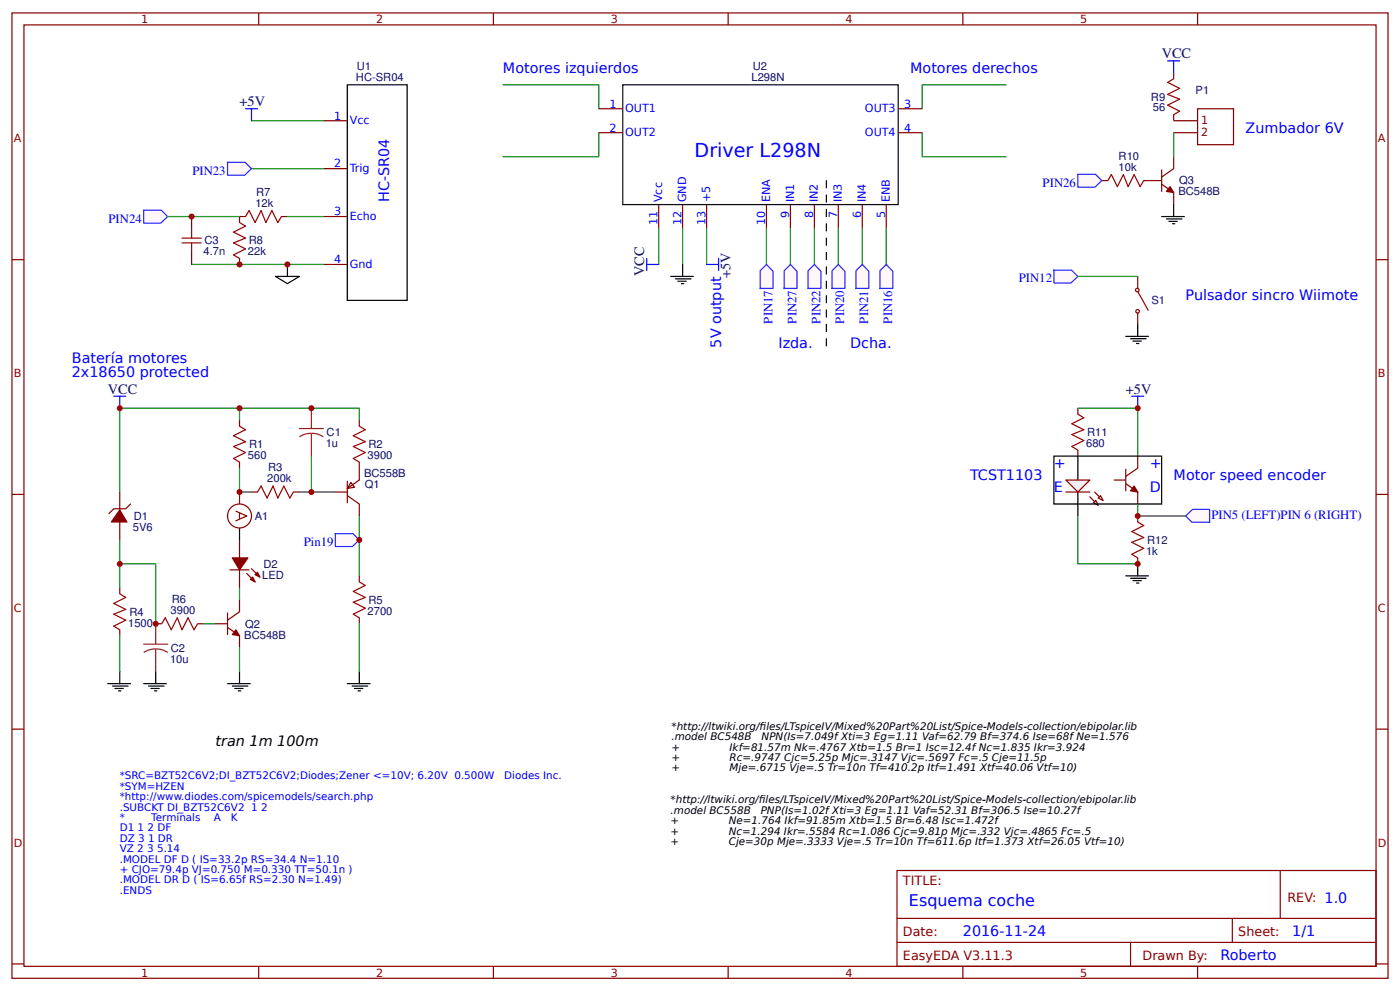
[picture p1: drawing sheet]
<svg xmlns="http://www.w3.org/2000/svg" width="309mm" height="219mm" viewBox="0 0 309 219" stroke-linecap="round" stroke-linejoin="round" font-family="sans-serif">
<g fill="none" stroke="#800" stroke-width=".26">
<path d="M2.6 2.9h304.1v213.2h-304.1zM5.3 5.5h298.7v208h-298.7zM57.1 2.9v2.6M109 2.9v2.6M160.9 2.9v2.6M212.7 2.9v2.6M264.6 2.9v2.6M2.6 57.4h2.7M304 57.4h2.7M52.9 92.8v1.3M79.4 92.8v1.3M2.6 109.2h2.7"/>
<path d="M26.5 108.7v4M26.5 115.3v4M28.8 111.3l-1 1.1h-2.7l-1 1.1M52.1 112.9l2.4 1.1-2.4 1M52.9 102.1v1.3M52.9 113.5v1M52.9 119.3v3.9M55.6 108.7h1.3M64.8 108.7h1.3M79.4 102.1v1.3M304 109.2h2.7M26.5 129.9v1.3"/>
<path d="M26.5 139.1v1.3M34.4 137.8h1.3M43.7 137.8h1.3M47.6 137.8h2.7M50.3 138.6l2.6 1.8v2.7M50.3 135.4v4.8M50.8 125.9h4.2M52.9 125.9v4M52.9 132.5v2.6l-2.6 1.9M54.5 126.7l1.9 1.8M55.6 125.6l1.8 1.9M79.4 127.2v1.3"/>
<path d="M79.4 136.5v1.3M2.6 161.1h2.7M304 161.1h2.7M198.2 192.3h105.8v21.2h-105.8zM282.8 192.3v10.6M2.6 212.9h2.7M57.1 213.5v2.6M109 213.5v2.6M160.9 213.5v2.6M198.2 202.9h105.8M198.2 208.2h105.8M212.7 213.5v2.6"/>
<path d="M249.8 208.2v5.3M264.6 213.5v2.6M272.3 202.9v5.3M304 212.9h2.7"/>
<circle cx="52.9" cy="114" r="2.65"/>
</g>
<path d="M25.1 87.5h2.7M26.5 87.5v2.7" fill="none" stroke="#00f" stroke-width=".26"/>
<g fill="none" stroke="#000" stroke-width=".26">
<path d="M52.9 116.6v2.7M23.8 151h5M24.9 151.6h3.4M25.4 152.1h1.9M26.2 152.6h.5M26.5 148.4v2.6M31.7 151h5.1M32.8 151.6h3.4M33.3 152.1h1.9M34.1 152.6h.6M34.4 148.4v2.6M50.3 151h5"/>
<path d="M51.3 151.6h3.5M51.9 152.1h1.8M52.7 152.6h.5M52.9 148.4v2.6M76.7 151h5.1M77.8 151.6h3.4M78.3 152.1h1.9M79.1 152.6h.5M79.4 148.4v2.6"/>
</g>
<path d="M52.9 94.1l1.3 .8-2.6 1.4 2.6 1.3-2.6 1 2.6 1.4-2.6 1.3 1.3 .8M79.4 94.1l1.3 .8-2.6 1.4 2.6 1.3-2.6 1 2.6 1.4-2.6 1.3 1.3 .8M56.9 108.7l.8-1.3 1.3 2.6 1.3-2.6 1.1 2.6 1.3-2.6 1.3 2.6 .8-1.3M26.5 131.2l1.3 .8-2.7 1.3 2.7 1.3-2.7 1.1 2.7 1.3-2.7 1.3 1.4 .8M35.7 137.8l.8-1.3 1.3 2.6 1.4-2.6 1 2.6 1.3-2.6 1.4 2.6 .8-1.3M79.4 128.5l1.3 .8-2.6 1.4 2.6 1.3-2.6 1 2.6 1.4-2.6 1.3 1.3 .8" fill="none" stroke="#a00000" stroke-width=".26"/>
<g fill="#800" stroke="#800" stroke-width=".26">
<path d="M55.3 128l.5-.5 .6 1z"/>
<path d="M56.4 126.9l.5-.5 .5 1.1z"/>
<path d="M51.3 123.2h3.5l-1.9 2.7z"/>
<path d="M26.5 112.7l1.5 2.6h-3.4z"/>
<path d="M52.1 139.1l.8 1.3-1.6-.2z"/>
</g>
<path d="M79.4 92.8v-2.6h-52.9v18.5M68.8 100.8v7.9M45 137.8h2.6M52.9 129.9v2.6M79.4 137.8v10.6M26.5 140.4v8M52.9 143.1v5.3" fill="none" stroke="#080" stroke-width=".26"/>
<path d="M34.4 137.8v4.5M31.7 142.3h5.3M34.4 143.4l1.4 .1 1.2 .6M34.4 143.4l-1.4 .1-1.3 .6M34.4 143.4v5" fill="none" stroke="#8d2323" stroke-width=".26"/>
<path d="M52.9 108.7v2.6" fill="none" stroke="#f00" stroke-width=".26"/>
<path d="M74 117.9h4l1.4 1.4-1.5 1.4h-3.8z" fill="#fff7f8" stroke="#430aff" stroke-width=".26"/>
<path d="M66.1 94.7h5.3M68.8 95.7l1.4 .2 1.2 .6M68.8 95.7l-1.4 .2-1.3 .6M68.8 90.2v4.5M68.8 95.7v5.1" fill="none" stroke="#8d2323" stroke-width=".26"/>
<path d="M76.7 18.7h13.3v47.7h-13.3zM63.5 58.4v2.7M60.9 61.1h5.2l-2.6 1.6z" fill="none" stroke="#000" stroke-width=".26"/>
<path d="M71.4 26.7h5.3M71.4 37.3h5.3M71.4 47.8h5.3M71.4 58.4h5.3" fill="none" stroke="#800" stroke-width=".26"/>
<path d="M55.6 26.7h15.8M55.6 37.3h15.8M42.3 58.4h29.1" fill="none" stroke="#080" stroke-width=".26"/>
<path d="M54.2 24h2.7M55.6 24v2.7" fill="none" stroke="#00f" stroke-width=".26"/>
<path d="M50.2 35.9h4l1.4 1.4-1.6 1.4h-3.7z" fill="#fff7f8" stroke="#430aff" stroke-width=".26"/>
<path d="M52.9 49.2l1.3 .8-2.6 1.3 2.6 1.3-2.6 1.1 2.6 1.3-2.6 1.3 1.3 .8M54.2 47.8l.8-1.3 1.4 2.7 1.3-2.7 1 2.7 1.4-2.7 1.3 2.7 .8-1.4" fill="none" stroke="#a00000" stroke-width=".26"/>
<path d="M52.9 57.1v1.3M54.2 47.8h-1.3v1.4M62.2 47.8h1.3" fill="none" stroke="#800" stroke-width=".26"/>
<path d="M31.7 46.4h4l1.3 1.4-1.5 1.5h-3.8z" fill="#fff7f8" stroke="#430aff" stroke-width=".26"/>
<path d="M40.2 53.7h4.2M40.2 52.6h4.2M42.3 50.5v2.1M42.3 53.7v2.1" fill="none" stroke="#a00000" stroke-width=".26"/>
<g fill="none" stroke="#800" stroke-width=".26">
<path d="M132.3 24h5.3M132.3 29.3h5.3M198.4 24h5.3M198.4 29.3h5.3M42.3 47.8v2.7M42.3 55.8v2.6M145.5 45.2v5.3M150.8 45.2v5.3M156.1 45.2v5.3M169.3 45.2v5.3M174.6 45.2v5.3M179.9 45.2v5.3"/>
<path d="M185.2 45.2v5.3M190.5 45.2v5.3M195.8 45.2v5.3"/>
</g>
<path d="M137.6 18.7h60.8v26.5h-60.8zM150.8 58.4v2.7M148.2 61.1h5M149.2 61.6h3.5M149.8 62.1h1.8M150.5 62.7h.6" fill="none" stroke="#000" stroke-width=".26"/>
<path d="M111.1 18.7h21.2v5.3M222.2 18.7h-18.5v5.3M132.3 29.3v5.3h-21.2M203.7 29.3v5.3h18.5M145.5 50.5v7.9M150.8 50.5v7.9M156.1 50.5v7.9M169.3 50.5v7.9" fill="none" stroke="#080" stroke-width=".26"/>
<path d="M156.1 58.4h2.6M158.7 57.1v2.6" fill="none" stroke="#00f" stroke-width=".26"/>
<path d="M167.9 59.8l1.4-1.4 1.5 1.5v3.8l-2.9 .1z" fill="#fff7f8" stroke="#430aff" stroke-width=".26"/>
<path d="M174.6 50.5v7.9" fill="none" stroke="#080" stroke-width=".26"/>
<path d="M173.2 59.8l1.4-1.4 1.5 1.5v3.8l-2.9 .1z" fill="#fff7f8" stroke="#430aff" stroke-width=".26"/>
<path d="M179.9 50.5v7.9" fill="none" stroke="#080" stroke-width=".26"/>
<path d="M178.5 59.8l1.4-1.4 1.5 1.5v3.8l-2.9 .1z" fill="#fff7f8" stroke="#430aff" stroke-width=".26"/>
<path d="M185.2 50.5v7.9" fill="none" stroke="#080" stroke-width=".26"/>
<path d="M183.8 59.8l1.4-1.4 1.5 1.5v3.8l-2.9 .1z" fill="#fff7f8" stroke="#430aff" stroke-width=".26"/>
<path d="M190.5 50.5v7.9" fill="none" stroke="#080" stroke-width=".26"/>
<path d="M189.1 59.8l1.4-1.4 1.5 1.5v3.8l-2.9 .1z" fill="#fff7f8" stroke="#430aff" stroke-width=".26"/>
<path d="M195.8 50.5v7.9" fill="none" stroke="#080" stroke-width=".26"/>
<path d="M194.4 59.8l1.4-1.4 1.4 1.5v3.8l-2.8 .1z" fill="#fff7f8" stroke="#430aff" stroke-width=".26"/>
<path d="M182.6 39.9v37" fill="none" stroke="#000" stroke-width=".26" stroke-dasharray="1.6 1.6"/>
<path d="M259.3 16.1v1.3M243.4 39.9h1.3M252.7 39.9h3.9M256.6 37.5v4.8M259.3 25.3v1.4M259.3 34.6v2.7l-2.7 1.8M256.6 40.7l2.7 1.8v2.7" fill="none" stroke="#800" stroke-width=".26"/>
<path d="M258.5 41.2l.8 1.3-1.6-.2z" fill="#800" stroke="#800" stroke-width=".26"/>
<path d="M259.3 26.7h5.3M259.3 29.3h5.3M264.6 24h7.9v8h-7.9z" fill="none" stroke="#800000" stroke-width=".26"/>
<path d="M259.3 17.4l-1.3 .8 2.6 1.3-2.6 1.3 2.6 1.1-2.6 1.3 2.6 1.4-1.3 .7M244.7 39.9l.8-1.3 1.4 2.6 1.3-2.6 1 2.6 1.4-2.6 1.3 2.6 .8-1.3" fill="none" stroke="#a00000" stroke-width=".26"/>
<path d="M259.3 29.3v5.3" fill="none" stroke="#080" stroke-width=".26"/>
<path d="M258 13.4h2.6M259.3 13.4v2.7" fill="none" stroke="#00f" stroke-width=".26"/>
<path d="M256.6 47.8h5.1M257.7 48.4h3.4M258.2 48.9h1.9M259 49.4h.6M259.3 45.2v2.6" fill="none" stroke="#000" stroke-width=".26"/>
<g fill="#fff7f8" stroke="#430aff" stroke-width=".26">
<path d="M238.1 38.5h3.9l1.4 1.4-1.5 1.5h-3.8z"/>
<path d="M232.8 59.7h3.9l1.4 1.4-1.5 1.4h-3.8z"/>
</g>
<path d="M251.4 61.1v2.6M251.4 69v2.6" fill="none" stroke="#800" stroke-width=".26"/>
<g fill="none" stroke="#a00000" stroke-width=".26">
<path d="M251.4 64.5l2.3 4"/>
<circle cx="251.3" cy="64.1" r=".4"/>
<circle cx="251.3" cy="68.8" r=".4"/>
</g>
<path d="M248.7 74.3h5M249.8 74.8h3.4M250.3 75.4h1.8M251.1 75.9h.5M251.4 71.6v2.7M238.1 100.8v5.2M238.1 108.7v5.3" fill="none" stroke="#000" stroke-width=".26"/>
<path d="M37 47.8h15.9M63.5 47.8h7.9M238.1 61.1h13.3" fill="none" stroke="#080" stroke-width=".26"/>
<path d="M142.9 58.4h2.6M142.9 57.1v2.6" fill="none" stroke="#00f" stroke-width=".26"/>
<path d="M235.5 106h5.3l-2.7 2.7z" fill="#efefef" stroke="#800" stroke-width=".26"/>
<path d="M240.8 109.7l1.8 1.9M241.8 108.7l1.9 1.8" fill="none" stroke="#800" stroke-width=".26"/>
<g fill="#efefef" stroke="#800" stroke-width=".26">
<path d="M241.6 111.1l.5-.6 .5 1.1z"/>
<path d="M242.6 110l.6-.5 .5 1z"/>
</g>
<path d="M238.1 90.2v1.3M238.1 99.4v1.4M235.5 108.7h5.3M246.1 106h2.6M248.7 106.8l2.7 1.9v2.6M248.7 103.7v4.7M251.4 100.8v2.6l-2.7 1.9M251.4 114v1.3M251.4 123.2v1.4" fill="none" stroke="#800" stroke-width=".26"/>
<path d="M250.6 107.4l.8 1.3-1.6-.3z" fill="#800" stroke="#800" stroke-width=".26"/>
<path d="M238.1 91.5l1.3 .8-2.6 1.3 2.6 1.3-2.6 1.1 2.6 1.3-2.6 1.3 1.3 .8M251.4 115.3l1.3 .8-2.7 1.3 2.7 1.3-2.7 1.1 2.7 1.3-2.7 1.3 1.4 .8" fill="none" stroke="#a00000" stroke-width=".26"/>
<path d="M232.8 100.8h23.8v10.5h-23.8zM248.7 127.2h5M249.8 127.7h3.4M250.3 128.3h1.8M251.1 128.8h.5M251.4 124.6v2.6" fill="none" stroke="#000" stroke-width=".26"/>
<path d="M238.1 90.2h13.3v10.6" fill="none" stroke="#080" stroke-width=".26"/>
<path d="M250 87.5h2.7M251.4 87.5v2.7" fill="none" stroke="#00f" stroke-width=".26"/>
<path d="M261.9 114l1.6-1.5h3.7l.1 2.9h-4z" fill="#fff7f8" stroke="#430aff" stroke-width=".26"/>
<path d="M52.9 90.2v2.6M26.5 119.3v10.6M52.9 103.4v5.3h2.7M66.1 108.7h8M79.4 114v13.2M238.1 114v10.6h13.3M251.4 111.3v2.7h10.5M26.5 124.6h7.9v13.2" fill="none" stroke="#080" stroke-width=".26"/>
<path d="M74.1 108.7h2.6M76.7 109.5l2.7 1.8v2.7M76.7 106.3v4.8M77.5 106.6l.8 1-1.6 .3zM79.4 103.4v2.6l-2.7 1.9" fill="none" stroke="#800" stroke-width=".26"/>
<g fill="#c00">
<circle cx="68.8" cy="108.7" r=".66"/>
<circle cx="26.5" cy="90.2" r=".66"/>
<circle cx="68.8" cy="90.2" r=".66"/>
<circle cx="52.9" cy="90.2" r=".66"/>
<circle cx="251.4" cy="124.6" r=".66"/>
<circle cx="251.4" cy="114" r=".66"/>
<circle cx="251.4" cy="90.2" r=".66"/>
<circle cx="42.3" cy="47.8" r=".66"/>
<circle cx="52.9" cy="58.4" r=".66"/>
<circle cx="63.5" cy="58.4" r=".66"/>
<circle cx="26.5" cy="124.6" r=".66"/>
<circle cx="34.4" cy="137.8" r=".66"/>
<circle cx="52.9" cy="108.7" r=".66"/>
<circle cx="79.4" cy="119.3" r=".66"/>
</g>
<text font-size="4.2" fill="#00f" x="153.5" y="34.6">Driver L298N</text>
<text font-size="3.5" fill="#00f" x="200.8" y="200.2">Esquema coche</text>
<g font-size="3.2" fill="#00f">
<text x="111.1" y="16.1">Motores izquierdos</text>
<text x="201.1" y="16.1">Motores derechos</text>
<text x="275.2" y="29.3">Zumbador 6V</text>
<text x="86" y="44.7" transform="rotate(-90 86 44.7)">HC-SR04</text>
<text x="261.9" y="66.4">Pulsador sincro Wiimote</text>
<text x="159.3" y="76.8" transform="rotate(-90 159.3 76.8)">5V output</text>
<text x="172" y="76.9">Izda.</text>
<text x="187.8" y="76.9">Dcha.</text>
<text x="15.9" y="80.2">Batería motores</text>
<text x="15.9" y="83.3">2x18650 protected</text>
<text x="214.3" y="106">TCST1103</text>
<text x="232.8" y="103.4">+</text>
<text x="254" y="103.4">+</text>
<text x="259.3" y="106">Motor speed encoder</text>
<text x="232.8" y="108.7">E</text>
<text x="254" y="108.7">D</text>
<text x="212.7" y="206.9">2016-11-24</text>
<text x="285.5" y="206.9">1/1</text>
<text x="269.6" y="212.1">Roberto</text>
</g>
<g font-size="3.2" fill="#000080">
<text x="256.6" y="12.9">VCC</text>
<text x="52.9" y="23.5">+5V</text>
<text x="142.3" y="61.1" transform="rotate(-90 142.3 61.1)">VCC</text>
<text x="161.4" y="61.4" transform="rotate(-90 161.4 61.4)">+5V</text>
<text x="23.8" y="87">VCC</text>
<text x="248.7" y="87">+5V</text>
</g>
<text font-size="3.2" x="47.6" y="164.9">tran 1m 100m</text>
<g font-size="2.8" fill="#00f">
<text x="42.5" y="38.6">PIN23</text>
<text x="230.4" y="41.2">PIN26</text>
<text x="24" y="49.2">PIN24</text>
<text x="225.1" y="62.4">PIN12</text>
<text x="170.7" y="71.5" transform="rotate(-90 170.7 71.5)">PIN17</text>
<text x="175.9" y="71.5" transform="rotate(-90 175.9 71.5)">PIN27</text>
<text x="181.2" y="71.5" transform="rotate(-90 181.2 71.5)">PIN22</text>
<text x="186.5" y="71.5" transform="rotate(-90 186.5 71.5)">PIN20</text>
<text x="191.8" y="71.5" transform="rotate(-90 191.8 71.5)">PIN21</text>
<text x="197.1" y="71.5" transform="rotate(-90 197.1 71.5)">PIN16</text>
<text x="267.6" y="114.6">PIN5 (LEFT)PIN 6 (RIGHT)</text>
<text x="67.1" y="120.6">Pin19</text>
</g>
<g font-size="2.8" fill="#800">
<text x="199.5" y="195.5">TITLE:</text>
<text x="284.4" y="199.2">REV: 1.0</text>
<text x="199.5" y="206.9">Date:</text>
<text x="273.6" y="206.9">Sheet:</text>
<text x="199.5" y="212.1">EasyEDA V3.11.3</text>
<text x="252.4" y="212.1">Drawn By:</text>
</g>
<g font-size="2.5" fill="#800">
<text x="31.2" y="5.1">1</text>
<text x="83.1" y="5.1">2</text>
<text x="134.9" y="5.1">3</text>
<text x="186.8" y="5.1">4</text>
<text x="238.7" y="5.1">5</text>
<text x="3" y="31.4">A</text>
<text x="304.4" y="31.4">A</text>
<text x="3" y="83.3">B</text>
<text x="304.4" y="83.3">B</text>
<text x="3" y="135.1">C</text>
<text x="304.4" y="135.1">C</text>
<text x="3" y="187">D</text>
<text x="304.4" y="187">D</text>
<text x="31.2" y="215.7">1</text>
<text x="83.1" y="215.7">2</text>
<text x="134.9" y="215.7">3</text>
<text x="186.8" y="215.7">4</text>
<text x="238.7" y="215.7">5</text>
</g>
<g font-size="2.5" fill="#000080">
<text x="78.6" y="17.9">HC-SR04</text>
<text x="78.8" y="15.5">U1</text>
<text x="166" y="17.9">L298N</text>
<text x="166.3" y="15.6">U2</text>
<text x="254.3" y="22.2">R9</text>
<text x="264.1" y="20.8">P1</text>
<text x="254.7" y="24.6">56</text>
<text x="247.1" y="35.4">R10</text>
<text x="247.1" y="37.8">10k</text>
<text x="260.5" y="40.7">Q3</text>
<text x="56.4" y="45.7">12k</text>
<text x="56.6" y="43.3">R7</text>
<text x="260.3" y="43.2">BC548B</text>
<text x="45.2" y="54">C3</text>
<text x="55" y="54">R8</text>
<text x="45" y="56.4">4.7n</text>
<text x="54.8" y="56.4">22k</text>
<text x="254.4" y="67.2">S1</text>
<text x="54.8" y="101.4">560</text>
<text x="55" y="99">R1</text>
<text x="72" y="98.7">1u</text>
<text x="72.2" y="96.3">C1</text>
<text x="81.2" y="101.4">3900</text>
<text x="81.4" y="99">R2</text>
<text x="240" y="98.8">680</text>
<text x="240.2" y="96.3">R11</text>
<text x="59.1" y="106.6">200k</text>
<text x="59.2" y="104.2">R3</text>
<text x="80.4" y="105.4">BC558B</text>
<text x="80.6" y="107.8">Q1</text>
<text x="29.4" y="117.3">5V6</text>
<text x="29.6" y="114.8">D1</text>
<text x="56.3" y="114.8">A1</text>
<text x="58.2" y="125.5">D2</text>
<text x="253.2" y="122.6">1k</text>
<text x="253.4" y="120.1">R12</text>
<text x="57.9" y="127.9">LED</text>
<text x="28.6" y="136.1">R4</text>
<text x="37.7" y="135.7">3900</text>
<text x="38" y="133.3">R6</text>
<text x="81.2" y="135.8">2700</text>
<text x="81.4" y="133.4">R5</text>
<text x="28.3" y="138.5">1500</text>
<text x="37.8" y="143.9">C2</text>
<text x="54" y="141.1">BC548B</text>
<text x="54.2" y="138.6">Q2</text>
<text x="37.6" y="146.4">10u</text>
</g>
<g font-size="2.5" fill="#00f">
<text x="134.7" y="23.8">1</text>
<text x="199.8" y="23.8">3</text>
<text x="73.8" y="26.4">1</text>
<text x="77.3" y="27.5">Vcc</text>
<text x="134.7" y="29.1">2</text>
<text x="138.1" y="24.8">OUT1</text>
<text x="191.1" y="24.8">OUT3</text>
<text x="199.8" y="29.1">4</text>
<text x="138.1" y="30.1">OUT2</text>
<text x="191.1" y="30.1">OUT4</text>
<text x="73.8" y="37">2</text>
<text x="77.3" y="38">Trig</text>
<text x="73.8" y="47.6">3</text>
<text x="146.3" y="44.7" transform="rotate(-90 146.3 44.7)">Vcc</text>
<text x="151.6" y="44.7" transform="rotate(-90 151.6 44.7)">GND</text>
<text x="156.9" y="44.7" transform="rotate(-90 156.9 44.7)">+5</text>
<text x="170.1" y="44.7" transform="rotate(-90 170.1 44.7)">ENA</text>
<text x="175.4" y="44.7" transform="rotate(-90 175.4 44.7)">IN1</text>
<text x="180.7" y="44.7" transform="rotate(-90 180.7 44.7)">IN2</text>
<text x="186" y="44.7" transform="rotate(-90 186 44.7)">IN3</text>
<text x="191.3" y="44.7" transform="rotate(-90 191.3 44.7)">IN4</text>
<text x="196.6" y="44.7" transform="rotate(-90 196.6 44.7)">ENB</text>
<text x="77.3" y="48.6">Echo</text>
<text x="145.3" y="49.7" transform="rotate(-90 145.3 49.7)">11</text>
<text x="150.5" y="49.7" transform="rotate(-90 150.5 49.7)">12</text>
<text x="155.8" y="49.7" transform="rotate(-90 155.8 49.7)">13</text>
<text x="169.1" y="49.7" transform="rotate(-90 169.1 49.7)">10</text>
<text x="174.4" y="48.1" transform="rotate(-90 174.4 48.1)">9</text>
<text x="179.7" y="48.1" transform="rotate(-90 179.7 48.1)">8</text>
<text x="184.9" y="48.1" transform="rotate(-90 184.9 48.1)">7</text>
<text x="190.2" y="48.1" transform="rotate(-90 190.2 48.1)">6</text>
<text x="195.5" y="48.1" transform="rotate(-90 195.5 48.1)">5</text>
<text x="73.8" y="58.2">4</text>
<text x="77.3" y="59.2">Gnd</text>
</g>
<g font-size="2.5" fill="#800000">
<text x="265.4" y="27.5">1</text>
<text x="265.4" y="30.1">2</text>
</g>
<g font-size="2.3">
<text x="148.4" y="161.2">*http://ltwiki.org/fles/LTspiceIV/Mixed%20Part%20List/Spice-Models-collection/ebipolar.lib</text>
<text x="167.8" y="161.2">i</text>
<text x="148.4" y="163.5">.model BC548B</text>
<text x="148.4" y="165.8">+</text>
<text x="161.2" y="165.8">Ikf=81.57m Nk=.4767 Xtb=1.5 Br=1 Isc=12.4f Nc=1.835 Ikr=3.924</text>
<text x="168.3" y="163.5">NPN(Is=7.049f Xti=3 Eg=1.11 Vaf=62.79 Bf=374.6 Ise=68f Ne=1.576</text>
<text x="148.4" y="168.1">+</text>
<text x="148.4" y="170.4">+</text>
<text x="161.2" y="168.1">Rc=.9747 Cjc=5.25p Mjc=.3147 Vjc=.5697 Fc=.5 Cje=11.5p</text>
<text x="161.2" y="170.4">Mje=.6715 Vje=.5 Tr=10n Tf=410.2p Itf=1.491 Xtf=40.06 Vtf=10)</text>
<text x="148.2" y="177.5">*http://ltwiki.org/fles/LTspiceIV/Mixed%20Part%20List/Spice-Models-collection/ebipolar.lib</text>
<text x="148.2" y="179.8">.model BC558B</text>
<text x="167.6" y="177.5">i</text>
<text x="168.1" y="179.8">PNP(Is=1.02f Xti=3 Eg=1.11 Vaf=52.31 Bf=306.5 Ise=10.27f</text>
<text x="148.2" y="182.1">+</text>
<text x="148.2" y="184.4">+</text>
<text x="161" y="182.1">Ne=1.764 Ikf=91.85m Xtb=1.5 Br=6.48 Isc=1.472f</text>
<text x="161" y="184.4">Nc=1.294 Ikr=.5584 Rc=1.086 Cjc=9.81p Mjc=.332 Vjc=.4865 Fc=.5</text>
<text x="148.2" y="186.7">+</text>
<text x="161" y="186.7">Cje=30p Mje=.3333 Vje=.5 Tr=10n Tf=611.6p Itf=1.373 Xtf=26.05 Vtf=10)</text>
</g>
<g font-size="2.3" fill="#00f">
<text x="26.5" y="172.2">*SRC=BZT52C6V2;DI_BZT52C6V2;Diodes;Zener &lt;=10V; 6.20V 0.500W</text>
<text x="111.4" y="172.2">Diodes Inc.</text>
<text x="26.5" y="174.5">*SYM=HZEN</text>
<text x="26.5" y="176.8">*http://www.diodes.com/spicemodels/search.php</text>
<text x="26.5" y="179.1">.SUBCKT DI_BZT52C6V2 1 2</text>
<text x="26.5" y="181.4">*</text>
<text x="26.5" y="183.7">D1 1 2 DF</text>
<text x="26.5" y="185.9">DZ 3 1 DR</text>
<text x="33.4" y="181.4">Terminals</text>
<text x="47.2" y="181.4">A</text>
<text x="51" y="181.4">K</text>
<text x="26.5" y="188.2">VZ 2 3 5.14</text>
<text x="26.5" y="190.5">.MODEL DF D ( IS=33.2p RS=34.4 N=1.10</text>
<text x="26.5" y="192.8">+ CJO=79.4p VJ=0.750 M=0.330 TT=50.1n )</text>
<text x="26.5" y="195.1">.MODEL DR D ( IS=6.65f RS=2.30 N=1.49)</text>
<text x="26.5" y="197.4">.ENDS</text>
</g>
</svg>
